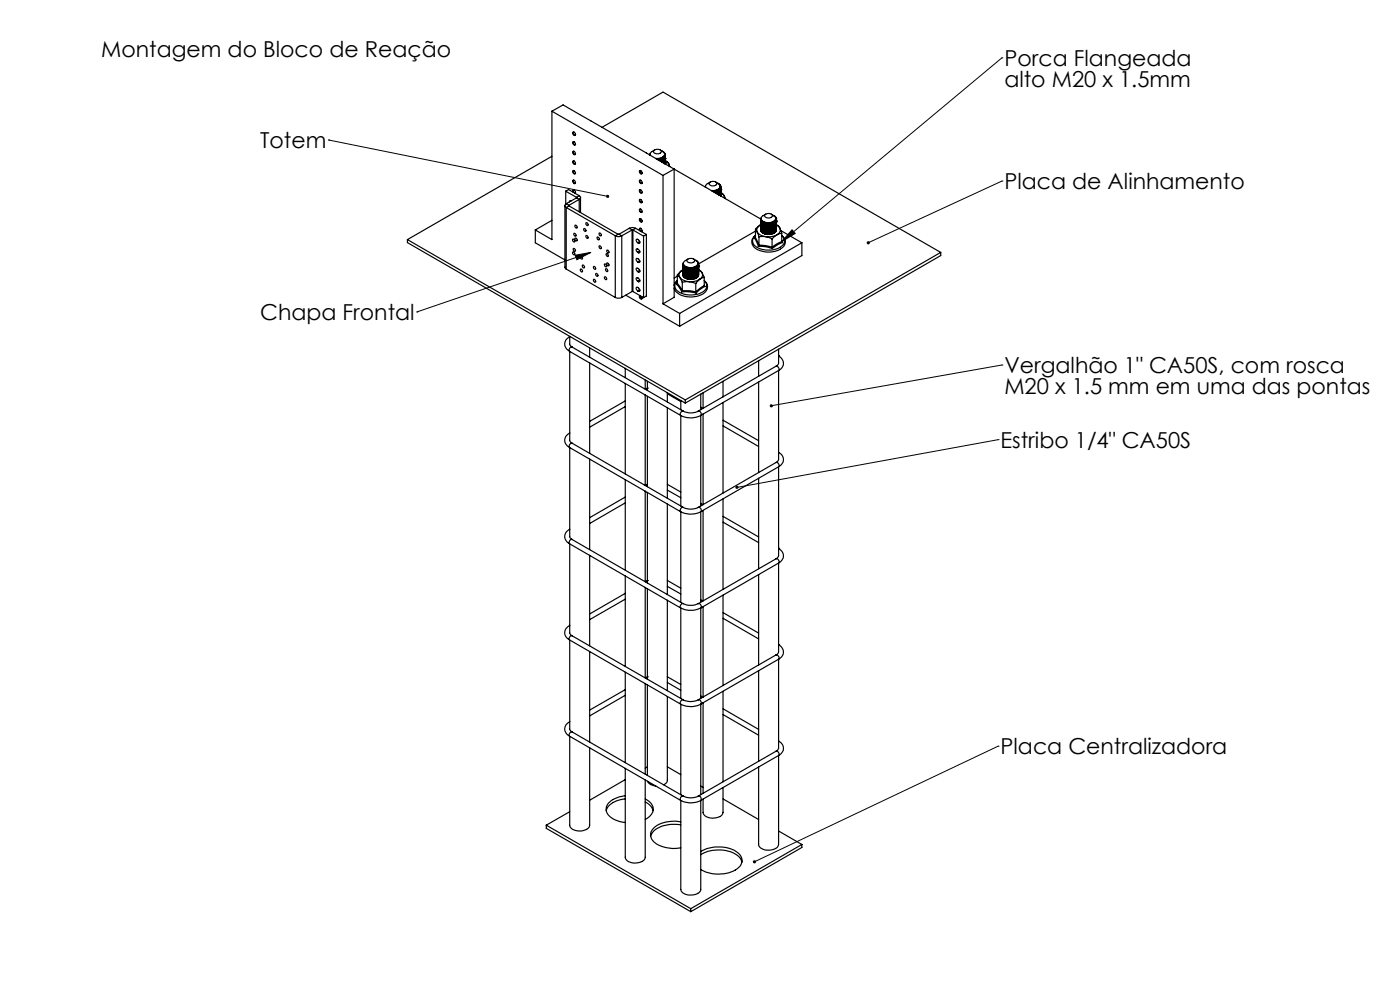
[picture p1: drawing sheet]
<svg xmlns="http://www.w3.org/2000/svg" width="297mm" height="210mm" viewBox="0 0 297 210" stroke-linecap="round" stroke-linejoin="round" font-family="sans-serif">
<g fill="none" stroke="#000" stroke-width=".25">
<path d="M117.1 33.2l-30.7 17.6M117.1 23.6v27.2l-3.5-2M117.1 23.6l23.6 13.6M117.1 23.6l2.4-1.3 23.5 13.6M121.6 38.2a.39 .39 0 0 1 .5 .3 .39 .39 0 0 1-.3 .4l-.2-.2zM121.6 36.2a.37 .37 0 0 1 .4 .2 .37 .37 0 0 1-.2 .5l-.2-.3zM121.6 34.1a.37 .37 0 0 1 .4 .3 .37 .37 0 0 1-.2 .4l-.2-.2zM121.6 32.1a.44 .44 0 0 1 .4 .2 .44 .44 0 0 1-.1 .5l-.3-.2zM121.6 30a.44 .44 0 0 1 .4 .3 .44 .44 0 0 1-.1 .5l-.3-.3zM121.6 28a.44 .44 0 0 1 .4 .3 .44 .44 0 0 1-.1 .4l-.3-.2zM121.8 28a.28 .28 0 0 0-.1 .4 .28 .28 0 0 0 .4 .1M121.8 30.1a.27 .27 0 0 0-.1 .4 .27 .27 0 0 0 .4 0"/>
<path d="M121.8 32.1a.27 .27 0 0 0-.1 .4 .27 .27 0 0 0 .4 .1M121.8 34.2a.3 .3 0 0 0-.2 .4 .3 .3 0 0 0 .5 .1v-.1M121.8 36.2h-.1a.3 .3 0 0 0 0 .4 .3 .3 0 0 0 .4 .1M121.8 38.3l-.1-.1a.3 .3 0 0 0 0 .5 .3 .3 0 0 0 .4 0M127.7 27l13-7.5 58.9 34M135.6 36.3a.39 .39 0 0 1 .5 .1 .39 .39 0 0 1-.1 .5l-.3-.3zM135.7 38.2a.39 .39 0 0 1 .5 .3 .39 .39 0 0 1-.3 .4l-.3-.3zM136 36.2h-.1a.3 .3 0 0 0-.1 .4 .3 .3 0 0 0 .4 .1M136 38.3l-.1-.1a.3 .3 0 0 0-.1 .5 .3 .3 0 0 0 .4 0M137.9 32.6l-.1 .3M138.4 32.1a.63 .63 0 0 0-.5 .8M138.8 31.8a.86 .86 0 0 1 1.5 .5 .98 .98 0 0 1-1.7-.2z"/>
<path d="M138.9 31.8l-.6 .3M140.1 31.8l.4 .3M140.5 32.1a.84 .84 0 0 1 .4 1.2M140.5 32.1a.69 .69 0 0 1 .5 .7 .69 .69 0 0 1-.6 .6l-1.3 .2M140.5 32.1l.6 .5M140.7 37.2v27.2M140.9 33.3l-.6 .4-.8 .1M141 32.7a1.47 1.47 0 0 1-1.8 1M141.1 32.6v.4l-.2 .3M141.1 32.6a1.22 1.22 0 0 1-1.6 1.3M141.1 32.9v.1a1.4 1.4 0 0 1-1.3 1M141.1 33.2a1.19 1.19 0 0 1-1 .9 1.1 1.1 0 0 0 1-.9"/>
<path d="M141.1 33.3v.1a1.1 1.1 0 0 1-.8 .9M141.1 33.5v.4l-.6 .5 .4-.2 .2-.6M141.1 33.8v.3l-.4 .4 .4-.6M141.1 34l-.3 .6M141.1 34.1l-.1 .6 .1-.4M141.1 34.4v.3v-.2M141.1 34.6v.2v-.1M141.1 33.6h.1M141.1 34.5h.1M141.1 34.7h.1M141.1 33a1.4 1.4 0 0 1-1.3 1M141.1 33.4v.1a1.12 1.12 0 0 1-.8 .8"/>
<path d="M141.1 34.1l-.2 .5M141.1 34.1l.4 .2 .4 .5zM141.1 33.8v.1M141.1 34v.1M141.1 34.2v.1M141.9 34.8l.1 .5M141.9 34.8l.2 .5M143 35.9l-2.3 1.3M143 35.9v27.2l-2.3 1.3M143 35.9l18.4 10.6M149.7 39.4l-.1 .3M150.1 38.9l-.4 .4v.4"/>
<path d="M150.6 38.7a.86 .86 0 0 1 1.4 .4 .98 .98 0 0 1-1.6-.2zM150.7 38.6l-.6 .3M151.8 38.6l.5 .3M152.3 38.9a.79 .79 0 0 1 .4 1.2M152.3 38.9a.74 .74 0 0 1 .5 .9 .74 .74 0 0 1-.9 .5l-1 .1M152.3 38.9h.1M152.4 39l.5 .4M152.8 39.5a1.46 1.46 0 0 1-1.8 1M152.9 39.4v.3l-.2 .4M152.9 39.4a1.22 1.22 0 0 1-1.6 1.3M152.9 39.7v.1a1.4 1.4 0 0 1-1.3 1M152.9 39.9v.1a1.08 1.08 0 0 1-1.1 .9"/>
<path d="M152.9 39.9a1.4 1.4 0 0 1-1.3 .9M152.9 39.8v.1M86.4 50.8l59 34M86.4 50.8v.7l59 34M113.6 48.8v2.7l6.2 3.6M117.1 46.7l-3.5 2.1M119.8 43.6v13.2l.3 .3M120 40.6l2.3 1.3M120 40.6l.6-.4 2.3 1.3M120 40.6v2.7M120.1 43.2a.43 .43 0 0 0-.3 .4 .43 .43 0 0 0 .3 .4M120.1 57.1l10.4 6"/>
<path d="M120.1 44v13.1M120.1 44l10.4 6M120.1 43.2l.6 .4M120.7 43.6v.1M120.7 43.7l-.6 .3M120.7 43.7l10.4 6M121.1 42.6h-.2l-.1 .2M121.1 42.6h.1M121.5 50.8a.29 .29 0 0 1 .4 .1 .29 .29 0 0 1-.2 .4zM121.5 53.4a.31 .31 0 0 1 .4 .3 .31 .31 0 0 1-.2 .3l-.2-.3zM121.6 52.8a.29 .29 0 0 1 .4 .1 .29 .29 0 0 1-.2 .4zM121.6 40.8l-.1-.3 .2-.3 .2 .2 .2 .4"/>
<path d="M121.8 49.5a.31 .31 0 0 1 .4 .2 .31 .31 0 0 1-.2 .4l-.2-.2zM121.8 40.3a.29 .29 0 0 0-.1 .4 .29 .29 0 0 0 .4 .1M122 47.8a.34 .34 0 0 1 .4 .2 .34 .34 0 0 1-.1 .4l-.3-.2zM122 50.5a.34 .34 0 0 1 .4 .2 .34 .34 0 0 1-.1 .4l-.3-.3zM122.1 40.8l-.1 .2M122.3 41.9v.1M122.3 42l-2.2 1.2M122.3 42l.6 .3M122.9 41.5a.41 .41 0 0 1 .3 .4 .41 .41 0 0 1-.3 .4M122.9 42.3l-2.2 1.3M122.9 41.5l-.6 .4M122.9 42.3v2.6"/>
<path d="M123.2 54.4a.31 .31 0 0 1 .4 .2 .31 .31 0 0 1-.3 .4l-.2-.4zM123.2 57.1a.31 .31 0 0 1 .4 .2 .31 .31 0 0 1-.3 .4l-.2-.5zM123.2 41.9v3.2M123.6 56.2a.31 .31 0 0 1 .4 .2 .31 .31 0 0 1-.2 .4l-.3-.4zM123.8 48.5a.32 .32 0 0 1 .4 .2 .32 .32 0 0 1-.1 .4l-.3-.3zM124.3 47.3a.29 .29 0 0 1 .4 .1 .29 .29 0 0 1-.2 .4zM124.3 50a.34 .34 0 0 1 .4 .1 .34 .34 0 0 1-.1 .5l-.2-.2zM125.9 56.5a.3 .3 0 0 1 .5 .2 .3 .3 0 0 1-.3 .4l-.2-.3zM125.9 59.3a.31 .31 0 0 1 .5 .2 .31 .31 0 0 1-.3 .4l-.2-.4zM126.4 58.1a.32 .32 0 0 1 .4 .1 .32 .32 0 0 1-.1 .4l-.3-.2zM126.7 50.3a.31 .31 0 0 1 .4 .2 .31 .31 0 0 1-.2 .4l-.2-.2zM127.1 49.4a.31 .31 0 0 1 .5 .2 .31 .31 0 0 1-.3 .4l-.2-.2z"/>
<path d="M127.1 52.1a.31 .31 0 0 1 .5 .2 .31 .31 0 0 1-.3 .4l-.2-.1zM128.3 56a.31 .31 0 0 1 .4 .2 .31 .31 0 0 1-.3 .4l-.1-.2zM128.3 58.7a.3 .3 0 0 1 .4 .2 .3 .3 0 0 1-.3 .4l-.2-.3zM128.4 57.1a.29 .29 0 0 1 .5 .1 .29 .29 0 0 1-.2 .4zM128.7 53.8a.31 .31 0 0 1 .3 .2 .31 .31 0 0 1-.2 .4l-.2-.4zM128.8 53a.31 .31 0 0 1 .4 .3 .31 .31 0 0 1-.3 .3l-.2-.4zM128.8 55.8a.31 .31 0 0 1 .4 .2 .31 .31 0 0 1-.3 .4l-.1-.2zM130.5 50a1.43 1.43 0 0 0 1.4 0M130.5 50v13.1M131.1 49.7h.2M131.1 49.7l-.6 .3M131.3 49.7l.6 .3"/>
<path d="M131.9 50v13.1M133.5 48.4a1.36 1.36 0 0 1 1.3 0M133.5 48.4l-2.2 1.3M133.5 48.4l.6 .4M134.1 48.8h.2M134.1 48.8l-2.2 1.2M134.1 48.8v13M134.3 48.8v13M134.3 48.8l2.2 1.3M134.8 48.4l2.3 1.3M134.8 48.4l-.5 .4M135.3 59.6l-.4-.5a.47 .47 0 0 1 .6-.1 .47 .47 0 0 1 .2 .6l-.3 .2"/>
<path d="M135.3 57.6l-.4-.5a.47 .47 0 0 1 .6-.1 .47 .47 0 0 1 .2 .5l-.3 .2M135.3 55.6l-.4-.6a.47 .47 0 0 1 .6-.1 .47 .47 0 0 1 .2 .6l-.3 .2M135.3 53.5l-.4-.5a.43 .43 0 0 1 .5-.2 .43 .43 0 0 1 .3 .5l-.1 .3h-.2M135.3 51.5l-.4-.6a.43 .43 0 0 1 .5-.1 .43 .43 0 0 1 .3 .5v.2l-.3 .1M135.3 59.6l.1 .2M135.3 57.6l.1 .1M135.3 55.6l.1 .1M135.3 53.5l.1 .1M135.3 51.5l.1 .1M135.6 44.4a.39 .39 0 0 1 .5 .2 .39 .39 0 0 1-.1 .5l-.3-.3zM135.6 42.4a.39 .39 0 0 1 .5 .1 .39 .39 0 0 1-.1 .5l-.3-.2zM135.6 40.3a.41 .41 0 0 1 .5 .2 .41 .41 0 0 1-.1 .5l-.3-.3z"/>
<path d="M135.7 46.4a.42 .42 0 0 1 .4 .2 .42 .42 0 0 1-.1 .5l-.3-.2zM135.7 51.2l-.4 .3M135.7 53.3l-.4 .2M135.7 55.3l-.4 .3M135.7 57.3l-.4 .3M135.7 59.4l-.4 .2M135.7 49l-.1-.5a.42 .42 0 0 1 .5 .2 .42 .42 0 0 1 0 .5M135.7 51.4l-.3 .2M135.7 53.4l-.3 .2M135.7 55.5l-.3 .2M135.7 57.5l-.3 .2M135.7 59.6l-.3 .2"/>
<path d="M136 40.3a.29 .29 0 0 0-.2 .4 .29 .29 0 0 0 .4 .1M136 42.3a.29 .29 0 0 0-.2 .4 .29 .29 0 0 0 .4 .1M136 44.4a.27 .27 0 0 0-.2 .4 .27 .27 0 0 0 .4 0M136 46.4a.27 .27 0 0 0-.2 .4 .27 .27 0 0 0 .4 .1M136 48.5a.3 .3 0 0 0-.2 .4 .3 .3 0 0 0 .4 .1v-.1M136.5 50.1v13M137.1 49.7l-.6 .4M137.1 49.7v13.1l-.6 .3M143.7 59.5l-.6 .7-.1 .4M143.7 58.3l.5 .5M143.7 59.6a1.43 1.43 0 0 0-.5 1.4 1.43 1.43 0 0 0 1.1 1.1 4.8 4.8 0 0 0 5.5-.9l.1-.7-.5-.9M143.7 58.3v1.8"/>
<path d="M143.7 58.6l-.7 .4M144.2 58.8a2.8 2.8 0 0 0 2 1M144.2 58.8l.5 1.1M144.6 57.4a.99 .99 0 0 0-.4 1.4M144.6 57.4l.3-.2zM144.6 57.4l-.9 .9M144.7 59.9v1.8M144.9 58.3h.1M144.9 57.5h.1M144.9 56.5h.1M144.9 56v.1M144.9 56.3h.1"/>
<path d="M144.9 58.2v.1M145 55.8h-.1a1.02 1.02 0 0 0 1.2 1.1l.4 .1a1.94 1.94 0 0 0 1.5-.6M145.9 55a.9 .9 0 0 1 1.5 .4 1.01 1.01 0 0 1-1.7-.2zM145.9 55l-.5 .3a.66 .66 0 0 0-.2 1.1 1.85 1.85 0 0 0 2.9-.6l-.5-.6M146.2 59.8l1.4 .3M146.2 59.8l-1.5 .1M147.1 55l.5 .2M147.6 55.2a.81 .81 0 0 1 .4 1.2M147.6 55.2l.6 .5M148.1 55.9h.1M148.1 55.9a1.8 1.8 0 0 1-3 .3M148.2 55.7v.4l-.2 .3"/>
<path d="M148.2 55.7a1.07 1.07 0 0 1-1.2 1.2h-1.3a.93 .93 0 0 1-.8-.8M148.2 57.2l.7 .6M148.2 56.4h.1M148.2 56.6h.1M148.2 57.4h.1M148.2 56a1.57 1.57 0 0 1-2.1 1.1l-.4-.1a.9 .9 0 0 1-.8-.8M148.2 56.3a1.12 1.12 0 0 1-1.2 1 1.52 1.52 0 0 1-2.1-.9M148.2 56.5a1.12 1.12 0 0 1-1.2 1 1.52 1.52 0 0 1-2.1-.9M148.2 56.7a1.58 1.58 0 0 1-2.1 1 1.09 1.09 0 0 1-1.2-.9M148.2 56.9a1.85 1.85 0 0 1-2.8 .8 .69 .69 0 0 1-.5-.7M148.2 57.1a1.12 1.12 0 0 1-1.2 1 1.52 1.52 0 0 1-2.1-.9M148.2 57.3a1.12 1.12 0 0 1-1.2 1 1.52 1.52 0 0 1-2.1-.9"/>
<path d="M148.2 57.5a1.63 1.63 0 0 1-2.1 1.1l-.4-.1a.9 .9 0 0 1-.8-.9M148.2 57.7a1.85 1.85 0 0 1-2.8 .9 .68 .68 0 0 1-.5-.8M148.2 57.9a1.82 1.82 0 0 1-2.8 .8 .64 .64 0 0 1-.5-.7M148.2 58.1a1.12 1.12 0 0 1-1.2 1.1 1.52 1.52 0 0 1-2.1-1M148.2 56.2a1.93 1.93 0 0 1-2.8 .7l-.3-.1-.2-.5M148.2 56.4a1.85 1.85 0 0 1-2.5 .9 .91 .91 0 0 1-.8-.8M148.2 56.6a1.9 1.9 0 0 1-2.8 .8l-.5-.5v-.3M148.2 56.8a1.84 1.84 0 0 1-2.8 .7 .61 .61 0 0 1-.5-.6M148.2 57a1.61 1.61 0 0 1-2.1 1l-.4-.1a.91 .91 0 0 1-.8-.8M148.2 57.2a1.93 1.93 0 0 1-2.8 .8l-.3-.2-.2-.5M148.2 57.4a1.85 1.85 0 0 1-2.5 .9 1.01 1.01 0 0 1-.8-.8M148.2 57.6a1.88 1.88 0 0 1-2.8 .8l-.5-.4v-.3"/>
<path d="M148.2 57.8a1.84 1.84 0 0 1-2.8 .8 .61 .61 0 0 1-.5-.7M148.2 58a1.61 1.61 0 0 1-2.1 1l-.4-.1a.91 .91 0 0 1-.8-.8M148.2 58.2a1.61 1.61 0 0 1-2.1 1l-.4-.1a.91 .91 0 0 1-.8-.8M148.2 58.3a1.87 1.87 0 0 1-2.6 .8l-.5-.3-.2-.4M148.2 56.2h.1M148.2 57.2h.1M148.5 59.2l-.9 .9M148.5 59.2a3.7 3.7 0 0 1-2.3 .6M148.9 57.8a.99 .99 0 0 1-.4 1.4M148.9 57.8l.5 1M149.4 59.5a1.68 1.68 0 0 1 .7 1.7 1.68 1.68 0 0 1-1.3 1.3 4.7 4.7 0 0 1-5.6-1l-.2-.4M149.4 58.8l-.9 .4"/>
<path d="M149.4 58.8v1.8M152.7 40.1l-.6 .4-.8 .1M152.9 40.1v.1a.98 .98 0 0 1-.8 .9 .99 .99 0 0 0 .8-.9M152.9 40.3a.76 .76 0 0 1-.6 .9l.4-.3 .2-.5M152.9 40.6v.3l-.4 .4 .4-.7M152.9 40.8l-.3 .6 .3-.5M152.9 40.9l-.1 .6 .1-.4M152.9 41.2v.3v-.2M152.9 41.4v.2v-.2M152.9 40.2h.1M152.9 41.3h.1M152.9 40.1a1.19 1.19 0 0 1-1 .9"/>
<path d="M152.9 40.9l.8 .7M152.9 40.9l.4 .2 .4 .5M152.9 40v.1M152.9 40.8v.1M153.7 41.6v.5M153.7 41.6l.2 .5M160.1 50.1l.2-.1a1.48 1.48 0 0 0-.6 1.5 1.48 1.48 0 0 0 1.2 1.1 4.8 4.8 0 0 0 5.3-.8 1.37 1.37 0 0 0-.4-1.9 1.69 1.69 0 0 1 .8 1.8 1.69 1.69 0 0 1-1.4 1.3 4.9 4.9 0 0 1-5.4-.8 1.48 1.48 0 0 1 .3-2.1zM160.1 50.5l.8 1.7M160.2 50.4l-.1 .1M160.3 48.6l.3 .6M160.3 50.4l.7 1.6M160.3 50.4l-.2 .1"/>
<path d="M160.3 48.6v1.8M160.3 49l-12.1 7M160.6 49.2a2.32 2.32 0 0 0 1.8 1M160.6 49.2l.4 1M160.9 52.2l1.8 .2 1.1 .3M161 52l1.4 .1 1.4 .3M161 52l-.1 .2M161 50.2v1.8M161.3 47.8a1.12 1.12 0 0 0-.7 1.4M161.3 47.8l-1 .8M161.4 48.8h.1M161.4 48h.1"/>
<path d="M161.4 46.9h.1M161.4 47.1v.1M161.4 48.1v.1M161.4 48.4h.1M161.4 48.6h.1M161.4 47.7l-.1 .1M161.5 46.2a.78 .78 0 0 0 .7 1.1l1.3 .1 1-.5M162.3 49.6l.6 .1M162.4 45.5a.9 .9 0 0 1 1.5 .4 1.01 1.01 0 0 1-1.7-.2zM162.4 50.2h-1.4M162.4 50.2l1.4 .5M162.5 45.4l-.6 .3"/>
<path d="M163.6 45.4l.5 .3M163.8 52.4v.3M163.8 50.7v1.7M164.1 45.7a.79 .79 0 0 1 .4 1.2M164.1 45.7a.74 .74 0 0 1 .4 .9 .74 .74 0 0 1-.8 .5 1.98 1.98 0 0 1-2.2-.5 .65 .65 0 0 1 .4-.9M164.1 45.7l.5 .5M164.6 46.3h.1M164.6 46.3a1.8 1.8 0 0 1-3 .4M164.6 46.2l.1 .5-.2 .2M164.6 46.2a1.06 1.06 0 0 1-1.1 1.2 1.59 1.59 0 0 1-2.1-.9M164.7 46.5a1.52 1.52 0 0 1-2.1 1.1l-.4-.1a.9 .9 0 0 1-.8-.9M164.7 46.7v.1a1.65 1.65 0 0 1-2.1 1l-.4-.1a.9 .9 0 0 1-.8-.9"/>
<path d="M164.7 46.9v.2a1.65 1.65 0 0 1-2.1 .9l-.4-.1a.9 .9 0 0 1-.8-.8M164.7 47.2a1.53 1.53 0 0 1-2.1 1 1.08 1.08 0 0 1-1.2-.9M164.7 47.4a1.53 1.53 0 0 1-2.1 1 1.08 1.08 0 0 1-1.2-1M164.7 47.5v.2a1.65 1.65 0 0 1-2.1 .9l-.4-.1a.9 .9 0 0 1-.8-.8M164.7 47.8v.1a1.65 1.65 0 0 1-2.1 1l-.4-.2a.9 .9 0 0 1-.8-.8M164.7 48a1.57 1.57 0 0 1-2.1 1.1l-.4-.1a.9 .9 0 0 1-.8-.9M164.7 48.2a1.53 1.53 0 0 1-2.1 1 1.08 1.08 0 0 1-1.2-.9M164.7 48.4a1.53 1.53 0 0 1-2.1 1.1l-.4-.1a.97 .97 0 0 1-.8-.9M164.7 48.6v.1a1.65 1.65 0 0 1-2.1 1l-.4-.1a.9 .9 0 0 1-.8-.9v.1M164.7 46.8h.1M164.7 47.1h.1M164.7 47.9h.1"/>
<path d="M164.7 46.6v.1a1.99 1.99 0 0 1-2.8 .7l-.5-.7M164.7 46.8a1.96 1.96 0 0 1-2.8 .8l-.5-.7M164.7 47.1a1.99 1.99 0 0 1-3.3 .3v-.2M164.7 47.3a1.99 1.99 0 0 1-3.3 .3v-.3M164.7 47.4v.1a1.99 1.99 0 0 1-2.8 .7l-.5-.4v-.3M164.7 47.7a1.99 1.99 0 0 1-2.8 .7l-.5-.6M164.7 47.9a1.96 1.96 0 0 1-2.8 .7l-.5-.6M164.7 48.1a1.99 1.99 0 0 1-3.3 .3v-.2M164.7 48.3a1.93 1.93 0 0 1-3.3 .1M164.7 48.5a1.99 1.99 0 0 1-2.8 .7l-.5-.6M164.7 48.7a1.99 1.99 0 0 1-2.8 .8l-.5-.7M164.7 47.7l.4 .2 .4 .5z"/>
<path d="M164.7 48.8a1.81 1.81 0 0 1-2.5 .8l-.5-.2-.3-.5M164.7 47.2v.1M164.7 48v.1M164.7 48.3h.1M164.7 48.5h.1M164.7 48.7h.1M164.8 49.8a3.8 3.8 0 0 1-2.4 .4M164.8 49.8l-1 .9M165.5 48.4a1.07 1.07 0 0 1-.7 1.4M165.5 48.4l.3 1.1M165.7 48.9l4.4 2.6M165.8 49.5l-1 .3"/>
<path d="M165.8 51.3l-1 .4-1 .7M165.8 51.3l.2 .2M165.8 49.5v1.8M165.8 51.1l.2 .4M166 51.5l-.9 .3-1.3 .9M170.1 51.5v2.7l-25.9 15M170.1 51.5l-25.9 15M199.6 53.5l-54.2 31.3M199.6 53.5v.7l-54.2 31.3M120.8 74.5l23.6 13.6M120.9 74.5v19l.5 .5M120.9 71.4v1.7l.5 .5"/>
<path d="M120.9 71.4a1.67 1.67 0 0 0-1.1 1.6 1.67 1.67 0 0 0 1 1.5M121.4 73.6a.61 .61 0 0 0-.6 .9M121.4 73.6l23.5 13.6M125.1 73.8v1.9M125.1 77v19.2M130.5 63.1l.5 .1 .9-.1M132.6 78.1v2M132.8 62.6l11.4 6.6M134.1 61.8h.2M134.1 61.8l-2.2 1.3M134.3 61.8l2.2 1.3M135.3 61.7l-.4-.6a.43 .43 0 0 1 .5-.1 .43 .43 0 0 1 .3 .4v.3l-.3 .1"/>
<path d="M135.3 61.7l.1 .1M135.7 61.4l-.4 .3M135.7 62.7a.42 .42 0 0 0 0 .5 .42 .42 0 0 0 .5 .2v-.2M135.7 61.6l-.3 .2M135.8 62.8a.31 .31 0 0 0 0 .4 .31 .31 0 0 0 .4 0M136.1 62.9l.1 .3M140.7 64.4l3.5 2.1M143.5 60.3l1.1 1.6M143.7 60.1l1 1.6M143.7 60.1l-.2 .2M144.2 66.5v2.7M144.6 61.9h1.1l2 .3"/>
<path d="M144.7 61.7h1.5l1.4 .2M144.7 61.7l-.1 .2M147.6 61.9l.1 .3M147.6 60.1v1.8M149.4 60.6l-1.8 1.3M149.4 60.6l.1 .2M149.4 60.5l.1 .3M149.5 60.8l-1.2 .8-.6 .6M160.9 76.5v3.3M164.6 77.7a.63 .63 0 0 1 .6 .9M164.6 77.7l-16.5 9.5M165.2 78.6v18.9l-.6 .6"/>
<path d="M165.2 74.1v3l-.6 .6M165.2 75.5a1.66 1.66 0 0 1 1 1.6 1.66 1.66 0 0 1-1 1.5M165.2 75.5h.1M165.2 78.6l-16.5 9.5M120.8 94.9l23.6 13.6M120.9 91.9a1.65 1.65 0 0 0-1.1 1.5 1.65 1.65 0 0 0 1 1.5M120.9 94.9v19l.5 .5M121.4 94a.63 .63 0 0 0-.6 .9M121.4 94l23.5 13.6M125.1 97.4v19.2M132.6 85l-7.5 4.4M132.6 86.2l-7.5 4.4"/>
<path d="M132.6 81.3v19.2M136.9 80.6v1.9M136.9 83.8v19.2M137.3 82.3h.1M137.3 82.3l-.4 .3M137.3 80.9v1.9M137.3 84.1v19.1M141.6 83.5l2.8 1.7M141.6 83.3v2M141.6 86.5v19.2M144.4 88.1a4.6 4.6 0 0 0 4.3 0M144.4 84.9v2"/>
<path d="M144.4 88.2v19.1M144.9 87.2a3.5 3.5 0 0 0 3.2 0M144.9 87.2a.63 .63 0 0 0-.5 .9M145.4 84.8v.7M148.1 87.2a.6 .6 0 0 1 .6 .9M148.7 86.4l.4 .3M148.7 83.6v3.3M148.7 88.2v19.1M149.1 87.9l.1 19.2M149.2 83.3v3.3M153.4 89.1l7.5 4.4M153.4 90.3l7.5 4.4"/>
<path d="M153.4 80.9v3.3M153.4 85.4v19.2M160.9 81.1v19.2M164.6 98.1a.61 .61 0 0 1 .6 .9M164.6 98.1l-16.5 9.5M165.2 95.9a1.66 1.66 0 0 1 1 1.6 1.66 1.66 0 0 1-1 1.5M165.2 99v18.9l-.6 .6M165.2 99l-16.5 9.5M120.8 115.3l23.6 13.7M120.9 112.2a1.67 1.67 0 0 0-1.1 1.6 1.67 1.67 0 0 0 1 1.5M120.9 115.3v19l.5 .6M121.4 114.4a.61 .61 0 0 0-.6 .9"/>
<path d="M121.4 114.4l23.5 13.6M125.1 117.8v19.2M132.6 105.4l-7.5 4.4M132.6 106.7l-7.5 4.3M132.6 101.7v19.2M136.9 104.2v19.2M137.3 102.8l-.4 .2M137.3 104.4v19.2M141.6 102.7l2.8 1.7M141.6 104l2.8 1.6M141.6 106.9v19.2M144.4 108.5a4.6 4.6 0 0 0 4.3 0"/>
<path d="M144.4 108.5v19.2M144.9 107.6a3.5 3.5 0 0 0 3.2 0M144.9 107.6a.61 .61 0 0 0-.5 .9M148.1 107.6a.58 .58 0 0 1 .6 .3 .58 .58 0 0 1 0 .6M148.7 106.8l.4 .3M148.7 108.5v19.2M149.1 108.3h.1M149.2 108.3v19.2M153.4 109.5l7.5 4.4M153.4 110.8l7.5 4.3M153.4 105.8v19.2M160.9 101.5v19.1"/>
<path d="M164.6 118.5a.61 .61 0 0 1 .6 .9M164.6 118.5l-16.5 9.5M165.2 116.3a1.69 1.69 0 0 1 1 1.6 1.69 1.69 0 0 1-1 1.5M165.2 116.3h.1M165.2 119.4v18.9l-.6 .6M165.2 119.4l-16.5 9.6M120.8 135.7l23.6 13.7M120.9 135.8v18.9l.5 .5M120.9 132.7a1.65 1.65 0 0 0-1.1 1.5 1.65 1.65 0 0 0 1 1.5M121.4 134.9a.59 .59 0 0 0-.6 .8M121.4 134.9l23.5 13.5M125.1 138.2v19.2"/>
<path d="M132.6 125.9l-7.5 4.3M132.6 127.1l-7.5 4.3M132.6 122.2v19.1M136.9 124.6h.1M136.9 124.6v19.2M137.3 123.1h.1M137.3 123.1l-.4 .3M137.3 124.9v19.2M141.6 123.1l2.8 1.7M141.6 124.4l2.8 1.6M141.6 127.3v19.2M144.4 129a4.9 4.9 0 0 0 4.3 0"/>
<path d="M144.4 129v19.2M144.9 128a3.8 3.8 0 0 0 3.2 0M144.9 128a.61 .61 0 0 0-.5 1M148.1 128a.58 .58 0 0 1 .6 .3 .58 .58 0 0 1 0 .7M148.7 127.2l.4 .3M148.7 129v19.2M149.1 128.7h.1M149.2 128.7v19.2M153.4 130l7.5 4.3M153.4 131.2l7.5 4.3M153.4 126.3v19.1M160.9 121.9v19.2"/>
<path d="M164.6 138.9a.63 .63 0 0 1 .6 .9M164.6 138.9l-16.5 9.5M165.2 139.9v18.8l-.6 .6M165.2 136.8a1.66 1.66 0 0 1 1 1.5 1.66 1.66 0 0 1-1 1.5M165.2 136.8h.1M165.2 139.8l-16.5 9.6M120.8 156.2l23.6 13.6M120.9 153.1a1.65 1.65 0 0 0-1.1 1.5 1.65 1.65 0 0 0 1 1.6M120.9 156.2v18.8a2.33 2.33 0 0 0 3.3 1l.7-.4 .2-.6v-16.4M121.4 155.2a.63 .63 0 0 0-.6 1M121.4 155.2l23.5 13.7M132.6 146.3l-7.5 4.3"/>
<path d="M132.6 147.5l-7.5 4.4M132.6 142.6v19.2M136.9 145.1h.1M136.9 145v19.2M137.3 143.6h.1M137.3 143.6l-.4 .2M137.3 145.3v19.2M141.6 147.7v18l-.2 .3-.6 .5M141.6 143.6l2.8 1.6M141.6 144.8l2.8 1.6M144.4 149.4a4.6 4.6 0 0 0 4.3 0M144.4 149.4v19.2"/>
<path d="M144.9 148.4a3.5 3.5 0 0 0 3.2 0M144.9 148.4a.63 .63 0 0 0-.5 1M148.1 148.4a.6 .6 0 0 1 .6 1M148.7 147.6l.4 .3M148.7 149.4v19.2M149.1 149.1l.1 19.2M153.4 150.3l7.5 4.4M153.4 151.6l7.5 4.4M153.4 146.6v19.2M160.9 142.3v19.2M164.6 159.3a.61 .61 0 0 1 .6 1M164.6 159.3l-16.5 9.6"/>
<path d="M165.2 157.2a1.66 1.66 0 0 1 1 1.5 1.66 1.66 0 0 1-1 1.6M115.9 175l30.6 17.7M115.9 175v.7l30.6 17.7M120.9 172.2l-5 2.8M132.6 163v18.8a2.28 2.28 0 0 0 3.1 1.1l.8-.3 .4-.6v-16.6M132.6 168.8a5 5 0 0 0-3.9 2.1 2.27 2.27 0 0 0 1.5 2.9l1.4 .5 1 .2M132.6 169.5a4.2 4.2 0 0 0-4 2.5M132.6 165.4l-7.5 4.3M136.9 169.5a2.19 2.19 0 0 1 1.1 3.4l-1.1 .9M136.9 170.1a2.79 2.79 0 0 1 1.6 1.9M137.3 162.7l-.4 .2M137.4 165.7a1.91 1.91 0 0 0 1.7 1"/>
<path d="M141.6 162.7l2.8 1.6M144.4 169.8a4.6 4.6 0 0 0 4.3 0M144.4 174.3a6.7 6.7 0 0 0-5.9 1.5 2.15 2.15 0 0 0 1.2 3.4 8.1 8.1 0 0 0 4.7 .6M144.4 169.8v18.9a2.07 2.07 0 0 0 2.7 1.1 1.52 1.52 0 0 0 1.6-1.1v-18.9M144.4 175a6.4 6.4 0 0 0-6.1 1.7l-.3 .7M144.9 168.9a3.5 3.5 0 0 0 3.2 0M144.9 168.9a.61 .61 0 0 0-.5 .9M148.1 168.9a.58 .58 0 0 1 .6 .3 .58 .58 0 0 1 0 .6M148.7 166.7l.5 .3M153.4 167.1v5.2a1.92 1.92 0 0 1-2.3 1.3 1.81 1.81 0 0 1-1.9-1.3v-2.8M153.4 169.5l7.5 4.3M165.2 160.3v18.8a1.95 1.95 0 0 1-2.3 1.2 1.83 1.83 0 0 1-2-1.2v-16.4"/>
<path d="M165.2 160.3l-16.5 9.5M165.2 176.3l4.9 2.8M170.1 179.1l-23.6 13.6M170.1 179.1v.7l-23.6 13.6M146.5 192.7v.7M148.7 180.6a7.6 7.6 0 0 1 7.8 .3 1.99 1.99 0 0 1-.2 3.5 7.7 7.7 0 0 1-7.6 0M148.7 181.3a7.4 7.4 0 0 1 8.1 .4l.6 1.2"/>
</g>
<g fill="none" stroke="#000" stroke-width=".21">
<path d="M212.5 12.3h.1M212.5 12.3l-46.7 39M69.7 29.7h.1M69.7 29.7l59.2 12M212.5 38.4h.1M212.5 38.4l-28.3 13.1M122 54.1l3.3-.6-2.9 1.6zM125.3 53.5l-36.9 12.7M168 48.7l.7 .8-2.9 1.8zM88.4 66.2h.1M212.5 77.4h.1M212.5 77.4l-48.9 8.7"/>
<path d="M211.7 93.3h.1M211.7 93.3l-55.3 10.1M211.7 158.3h.1M211.7 158.3l-51.6 24.5"/>
</g>
<path d="M184 51.3l-.1 .3 .3-.1-.3 .1a.34 .34 0 0 0 .5 .2 .34 .34 0 0 0 .1-.5 .34 .34 0 0 0-.5 0zM128.8 41.3a.34 .34 0 0 0-.1 .6 .34 .34 0 0 0 .5-.2h-.3h.3a.33 .33 0 0 0-.1-.3 .33 .33 0 0 0-.3-.1zM122 54.1l3.3-.6-2.9 1.6zM163.3 85.9v.2h.3h-.3a.34 .34 0 0 0 .5 .3 .34 .34 0 0 0 .1-.6 .34 .34 0 0 0-.6 .1zM156.1 103.1l-.1 .3h.4h-.4a.33 .33 0 0 0 .4 .3 .33 .33 0 0 0 .2-.5 .33 .33 0 0 0-.5-.1zM159.8 182.6l-.1 .4 .4-.2-.4 .2a.34 .34 0 0 0 .5 .1 .34 .34 0 0 0 .1-.5 .34 .34 0 0 0-.5 0zM168 48.7l.7 .8-2.9 1.8z" fill="#000"/>
<g font-size="4.7">
<text x="21.5" y="12.1">Montagem do Bloco de Reação</text>
<text x="213.1" y="14">Porca Flangeada</text>
<text x="213.1" y="18.5">alto M20 x 1.5mm</text>
<text x="55.2" y="31.4">Totem</text>
<text x="213.1" y="40.1">Placa de Alinhamento</text>
<text x="55.2" y="67.9">Chapa Frontal</text>
<text x="213.1" y="79.1">Vergalhão 1&quot; CA50S, com rosca</text>
<text x="213.1" y="83.7">M20 x 1.5 mm em uma das pontas</text>
<text x="212.3" y="95">Estribo 1/4&quot; CA50S</text>
<text x="212.3" y="160">Placa Centralizadora</text>
</g>
</svg>
